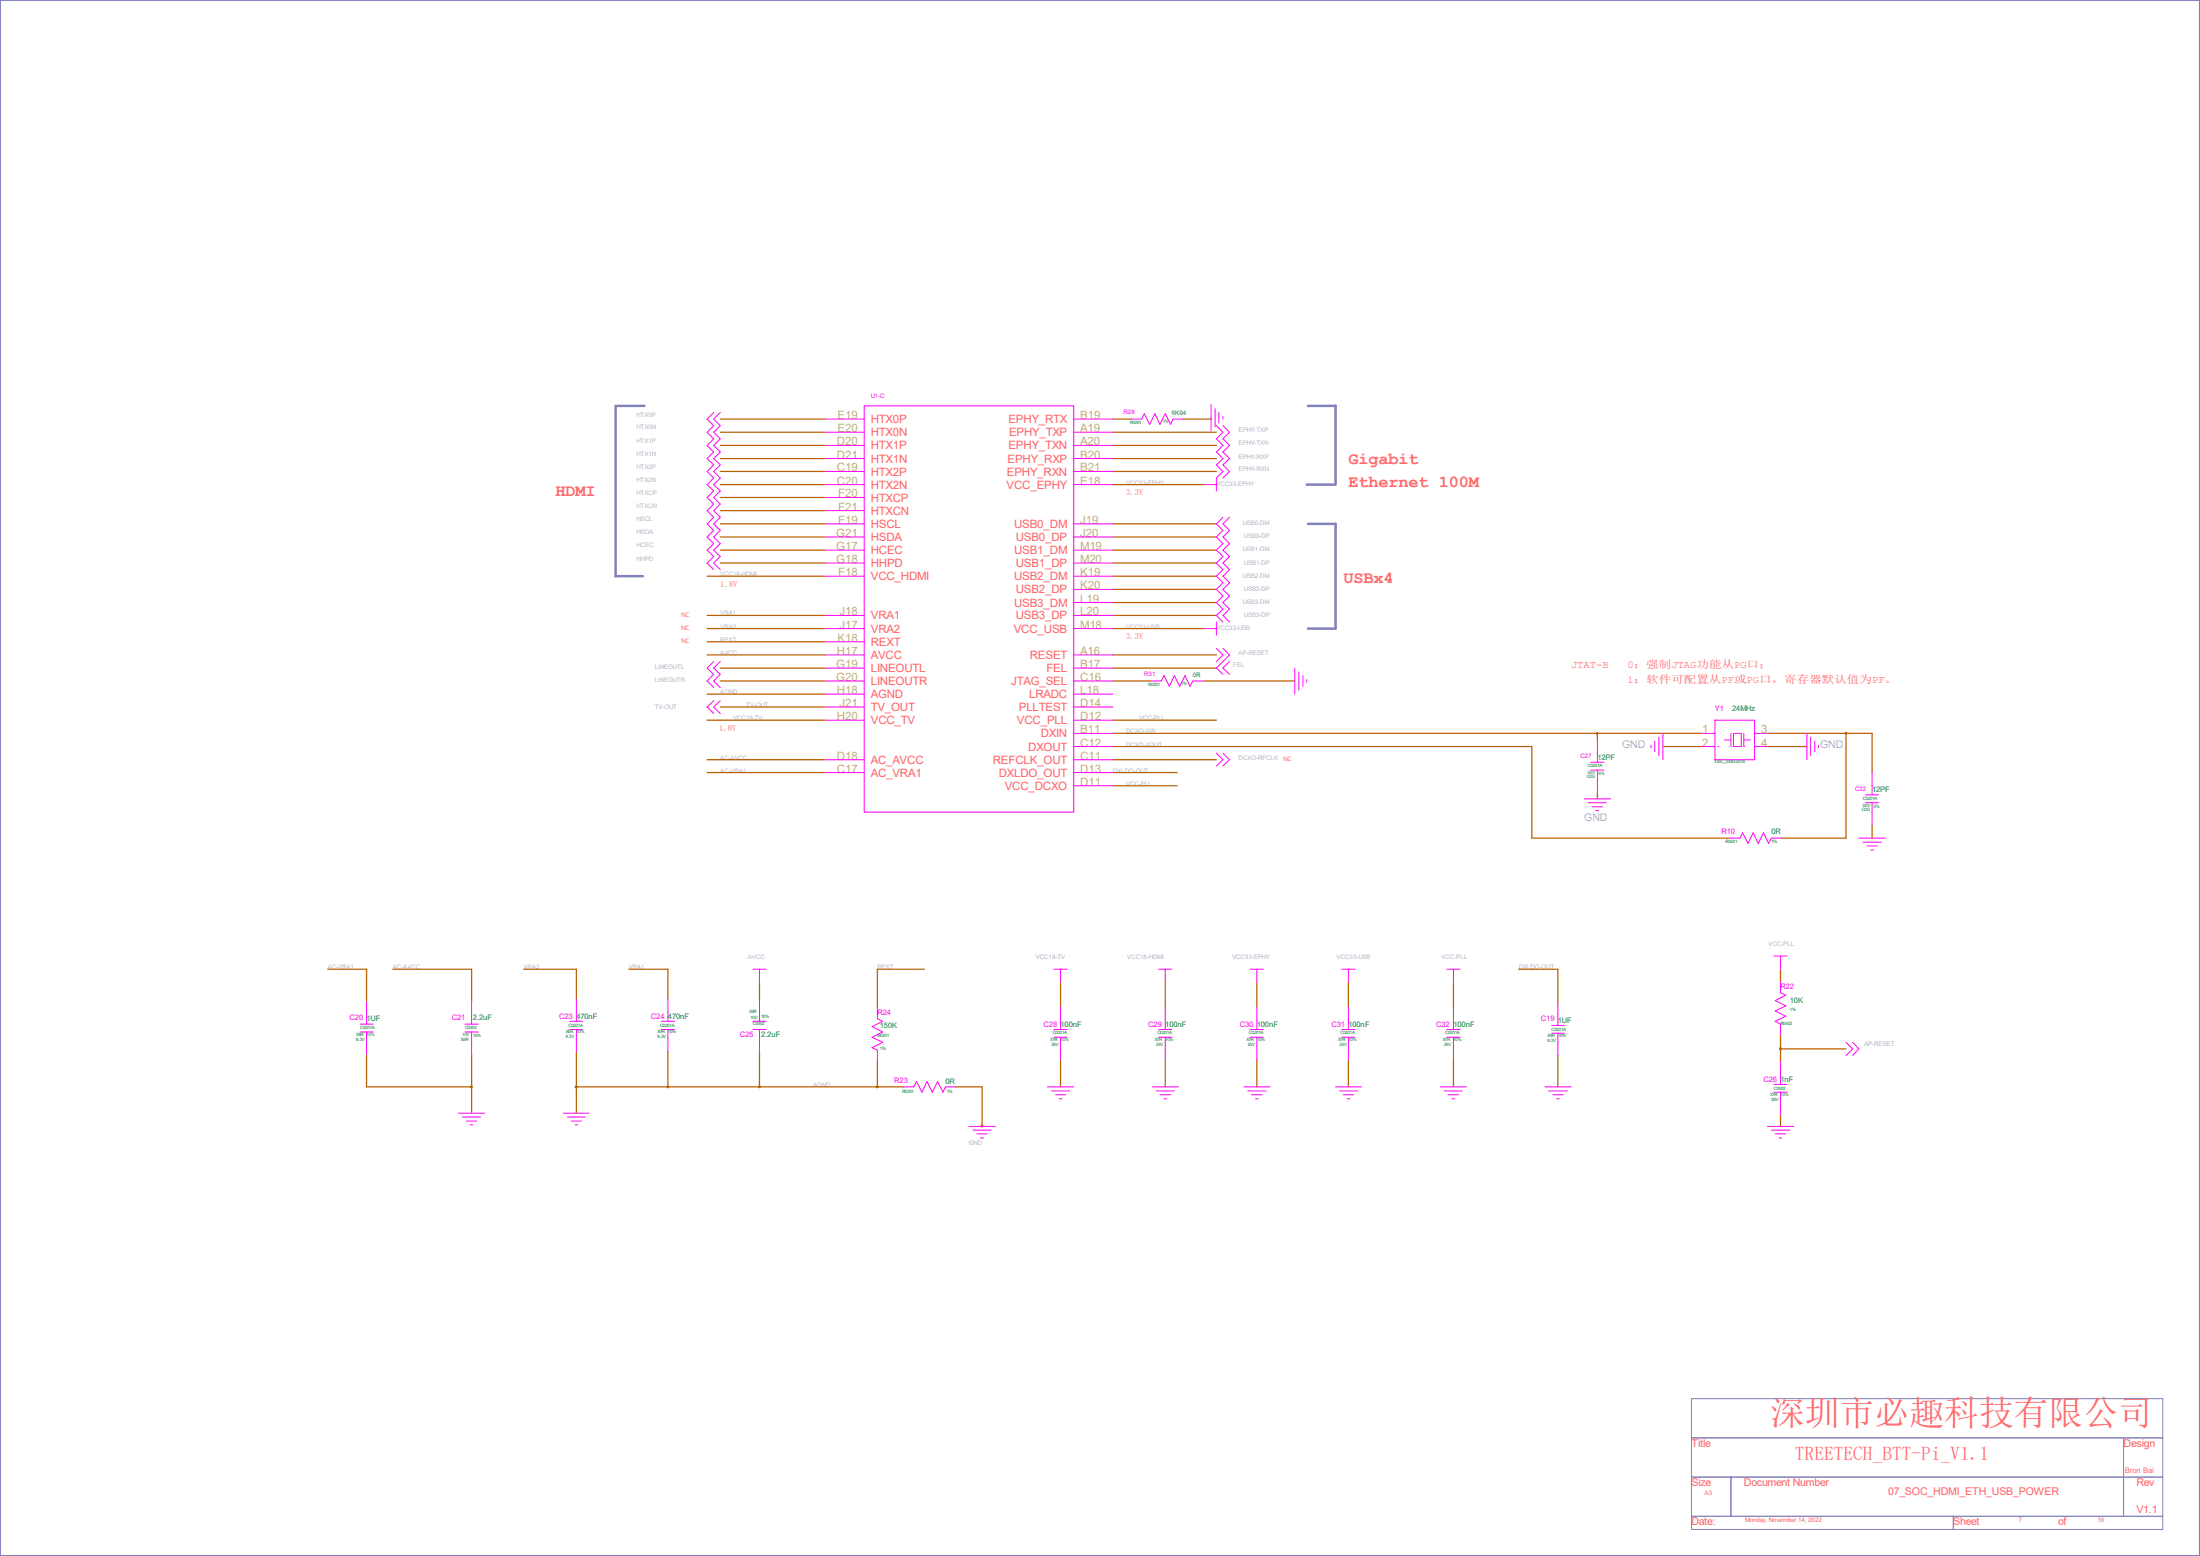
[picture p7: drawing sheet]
<svg xmlns="http://www.w3.org/2000/svg" width="297mm" height="210mm" viewBox="0 0 297 210" stroke-linecap="round" stroke-linejoin="round" font-family="sans-serif">
<g fill="none" stroke="#bb6200" stroke-width=".17">
<path d="M97.2 56.6h14.2M97.2 58.3h14.2M150.2 56.6h2.5M150.2 58.3h14M163.5 56.4v.2h-3.7M95.5 77.8h15.9M97.2 67.1h14.2M97.2 76h14.2M97.2 70.7h14.2M97.2 74.3h14.2M97.2 65.4h14.2M97.2 63.6h14.2"/>
<path d="M97.2 61.9h14.2M97.2 60.1h14.2M97.2 68.9h14.2M97.2 72.5h14.2M150.2 76h14M150.2 70.7h14M150.2 74.3h14M150.2 65.4h12.2M150.2 63.6h14M150.2 61.9h14M150.2 60.1h14M150.2 77.8h14"/>
<path d="M150.2 72.5h14M150.2 79.5h14M95.5 84.8h15.9M95.5 88.4h15.9M95.5 83.1h15.9M95.5 86.6h15.9M95.5 97.2h15.9M95.5 93.7h15.9M97.2 91.9h14.2M97.2 90.2h14.2M97.2 95.4h14.2M150.2 91.9h5.2"/>
<path d="M150.2 99h79.6M150.2 84.8h12.2M150.2 88.4h14M150.2 83.1h14M150.2 97.2h14M150.2 90.2h14M150.2 81.3h14M162.4 91.9h12.4M215.6 99v.9M238.6 99h14.1v5.3M249.2 99v14.1h-8.7M95.5 102.5h15.9"/>
<path d="M95.5 104.3h15.9M150.2 100.8h56.6v12.3h26.7M150.2 102.5h14M150.2 104.3h8.7M150.2 106h8.7M215.6 106.9v.9M224.5 100.8h5.3M238.6 100.8h5.3M252.7 111.3v1.8M44.2 130.8h5.3v4.4M53 130.8h10.7v4.4M70.7 130.8h7.1v4.1"/>
<path d="M84.9 130.8h5.3v4.1M102.5 132.5v2.4M124.8 130.8h-6.4v5.3M143.2 132.5v3.4M157.3 132.5v3.4M169.7 132.5v3.4M182 132.5v3.4M196.2 132.5v3.4M205 130.8h5.3v4.6M240.4 130.8v1.7M240.4 139.6v3.7M49.5 142.3v4.4h14.2"/>
<path d="M63.7 142.3v7.9M77.8 146.7h44.2M77.8 141.9v8.3M90.2 141.9v4.8M102.5 141.9v4.8M118.4 143.2v3.5M129 146.7h3.6v5.3M132.6 152h.1M132.6 152h.3M143.2 143v3.7M157.3 143v3.7M169.7 143v3.7"/>
<path d="M182 143v3.7M196.2 143v3.7M210.3 142.5v4.2M240.4 150.4v1.6M240.4 141.6h8.8"/>
</g>
<circle cx="63.6" cy="146.7" r=".13" fill="#bb6200"/>
<circle cx="63.6" cy="146.7" r=".13" fill="none" stroke="#bb6200" stroke-width=".14"/>
<circle cx="132.5" cy="152" r=".13" fill="#bb6200"/>
<circle cx="132.5" cy="152" r=".13" fill="none" stroke="#bb6200" stroke-width=".14"/>
<circle cx="215.6" cy="99" r=".13" fill="#bb6200"/>
<circle cx="215.6" cy="99" r=".13" fill="none" stroke="#bb6200" stroke-width=".14"/>
<circle cx="240.4" cy="141.5" r=".14" fill="#bb6200"/>
<circle cx="240.4" cy="141.5" r=".14" fill="none" stroke="#bb6200" stroke-width=".14"/>
<path d="M77.7 146.6h.2v.2h-.2z" fill-rule="evenodd" fill="#bb6200"/>
<path d="M77.7 146.6h.2v.2h-.2z" fill="none" stroke="#bb6200" stroke-width=".14"/>
<circle cx="90.2" cy="146.7" r=".13" fill="#bb6200"/>
<circle cx="90.2" cy="146.7" r=".13" fill="none" stroke="#bb6200" stroke-width=".14"/>
<path d="M118.3 146.6h.2v.2h-.2z" fill-rule="evenodd" fill="#bb6200"/>
<path d="M118.3 146.6h.2v.2h-.2z" fill="none" stroke="#bb6200" stroke-width=".14"/>
<circle cx="102.5" cy="146.7" r=".13" fill="#bb6200"/>
<circle cx="102.5" cy="146.7" r=".13" fill="none" stroke="#bb6200" stroke-width=".14"/>
<path d="M249.1 98.9h.2v.2h-.2z" fill-rule="evenodd" fill="#bb6200"/>
<path d="M249.1 98.9h.2v.2h-.2z" fill="none" stroke="#bb6200" stroke-width=".14"/>
<path d="M83.1 54.8v23h3.7M83.3 54.8h3.7M176.6 54.8h3.7v10.6M176.4 65.4h3.7M176.6 70.7h3.7v14.1h-3.7" fill="none" stroke="#8181c0" stroke-width=".34"/>
<path d="M0 0h296.9v209.9h-296.9zM228.3 188.8h63.7v17.6h-63.7zM228.3 194.1h63.7M228.3 199.3h63.7M233.7 199.3v5.3M286.7 194.1v10.5M0 209.9h.1M228.3 204.6h63.7M263.7 204.6v1.8" fill="none" stroke="#8181c0" stroke-width=".14"/>
<g fill="none" stroke="#f0f" stroke-width=".14">
<path d="M96.4 55.7l-.9 .9 .9 .8-.9 .9 .9 .9-.9 .9 .9 .9-.9 .9 .9 .8-.9 .9 .9 .9-.9 .9 .9 .9-.9 .8 .9 .9-.9 .9 .9 .9-.9 .9 .9 .9-.9 .9 .9 .9-.9 .9 .9 .8-.9 .9 .9 .9M97.2 55.7l-.8 .9 .8 .8-.8 .9 .8 .9-.8 .9 .8 .9-.8 .9 .8 .8-.8 .9 .8 .9-.8 .9 .8 .9-.8 .8 .8 .9-.8 .9 .8 .9-.8 .9 .8 .9-.8 .9 .8 .9-.8 .9 .8 .8-.8 .9 .8 .9M111.4 56.6h5.3M111.4 58.3h5.3M116.7 54.8h28.2v54.8h-28.2zM144.9 56.6h5.3M144.9 58.3h5.3M152.7 56.6h1.4l.4-.8 .7 1.5 .7-1.5 .7 1.5 .7-1.5 .7 1.5 .4-.7h1.4M163.5 54.6v3.5M164 55.2v2.4M164.2 57.4l.9 .9-.9 .9 .9 .9-.9 .9 .9 .9-.9 .8 .9 .9-.9 .9v1.8M164.5 55.7v1.4"/>
<path d="M165.1 56.2v.4M165.1 57.4l.9 .9-.9 .9 .9 .9-.9 .9 .9 .9-.9 .8 .9 .9-.9 .9M111.4 60.1h5.3M111.4 61.9h5.3M111.4 63.6h5.3M111.4 65.4h5.3M111.4 67.1h5.3M111.4 68.9h5.3M111.4 70.7h5.3M111.4 72.5h5.3M111.4 74.3h5.3M111.4 76h5.3"/>
<path d="M111.4 77.8h5.3M144.9 60.1h5.3M144.9 61.9h5.3M144.9 63.6h5.3M144.9 65.4h5.3M144.9 70.7h5.3M144.9 72.5h5.3M144.9 74.3h5.3M144.9 76h5.3M144.9 77.8h5.3M144.9 79.5h5.3M162.4 65.4h1.8"/>
<path d="M165.1 69.8l-.9 .9 .9 .9-.9 .9 .9 .9-.9 .9 .9 .8-.9 .9 .9 .9-.9 .9 .9 .9-.9 .8 .9 .9-.9 .9 .9 .9-.9 .9 .9 .8M166 69.8l-.9 .9 .9 .9-.9 .9 .9 .9-.9 .9 .9 .8-.9 .9 .9 .9-.9 .9 .9 .9-.9 .8 .9 .9-.9 .9 .9 .9-.9 .9 .9 .8M96.4 94.6l-.9 .8 .9 .9M96.4 89.3l-.9 .9 .9 .8-.9 .9 .9 .9M97.2 94.6l-.8 .8 .8 .9M97.2 89.3l-.8 .9 .8 .8-.8 .9 .8 .9M111.4 97.2h5.3M111.4 83.1h5.3M111.4 84.8h5.3M111.4 86.6h5.3M111.4 88.4h5.3M111.4 90.2h5.3"/>
<path d="M111.4 91.9h5.3M111.4 93.7h5.3M111.4 95.4h5.3M144.9 99h5.3M144.9 97.2h5.3M144.9 83.1h5.3M144.9 84.8h5.3M144.9 88.4h5.3M144.9 90.2h5.3M144.9 91.9h5.3M144.9 93.7h5.3M144.9 95.4h5.3"/>
<path d="M144.9 81.3h5.3M155.4 91.9h1.4l.3-.7 .8 1.4 .6-1.4 .8 1.4 .7-1.4 .7 1.4 .3-.7h1.4M162.4 84.8h1.8M164.2 83.9v1.8M164.2 87.5l.9 .9-.9 .9M165.1 87.5l.9 .9-1.8 1.8 .9 .8M166 89.3l-.9 .9 .9 .8M174.8 90.2v3.5M175.3 90.7v2.4M175.9 91.2v1.4M176.4 91.7v.4M215.6 99.9v3"/>
<path d="M223.9 99.5v2.5M224.5 99v3.5M229.8 99h1.7M231.5 97.2h.1M231.5 97.2h5.4v5.3h-5.4M231.5 97.2v5.3M232.8 99.9h.9M233.7 99v1.8M234 99h1.1v1.8h-1.1zM235.4 99.9h.9M235.4 99v1.8M236.9 99h1.7"/>
<path d="M243.9 99v3.5M244.4 99.5v2.5M111.4 102.5h5.3M111.4 104.3h5.3M144.9 100.8h5.3M144.9 102.5h5.3M144.9 104.3h5.3M144.9 106h5.3M164.2 101.6l.9 .9-.9 .9M165.1 101.6l.9 .9-.9 .9M213.9 107.8h3.5M214.4 108.3h2.5"/>
<path d="M214.8 102.9h1.7M214.8 103.9h1.7M214.9 108.9h1.4M215.4 109.4h.4M215.6 103.9v3M222.9 100.6v.3M223.4 100v1.5M229.8 100.8h1.7M231.5 102.5h.1M231.9 100.8h.1M233.5 113.1h1.4l.3-.7 .8 1.4 .7-1.4 .7 1.4 .7-1.4 .7 1.4 .3-.7h1.4M235.4 100.8h.1"/>
<path d="M236.9 100.8h1.7M245 100v1.5M245.5 100.6v.3M251 113.1h3.5M251.5 113.7h2.5M251.8 107.3h1.8M251.8 108.3h1.8M252.1 114.2h1.3M252.6 114.7h.3M252.7 104.3v3M252.7 108.3v3M48.6 138.2h1.8"/>
<path d="M48.6 139.3h1.8M49.5 135.2v3M49.5 139.3v3M62.8 138.2h1.8M62.8 139.3h1.8M63.7 135.2v3M63.7 139.3v3M76.9 138.9h1.8M76.9 137.8h1.8M77.8 134.9v2.9M77.8 138.9v3M89.3 138.9h1.8"/>
<path d="M89.3 137.8h1.8M90.2 134.9v2.9M90.2 138.9v3M101.6 138.9h1.8M101.6 137.8h1.8M101.6 130.8h1.8M102.5 130.8v1.7M102.5 134.9v2.9M102.5 138.9v3M118.4 136.1v1.4l.8 .3-1.5 .8 1.5 .7-1.5 .7 1.5 .7-1.5 .7 .7 .3v1.5M142.3 138.9h1.8M142.3 140h1.8"/>
<path d="M142.3 130.8h1.8M143.2 130.8v1.7M143.2 135.9v3M143.2 140v3M156.4 138.9h1.8M156.4 140h1.8M156.4 130.8h1.8M157.3 130.8v1.7M157.3 135.9v3M157.3 140v3M168.8 138.9h1.8M168.8 140h1.8"/>
<path d="M168.8 130.8h1.8M169.7 130.8v1.7M169.7 135.9v3M169.7 140v3M181.1 138.9h1.8M181.1 140h1.8M181.1 130.8h1.8M182 130.8v1.7M182 135.9v3M182 140v3M195.3 138.9h1.8M195.3 140h1.8"/>
<path d="M195.3 130.8h1.8M196.2 130.8v1.7M196.2 135.9v3M196.2 140v3M209.5 138.4h1.7M209.5 139.4h1.7M210.3 135.4v3M210.3 139.4v3.1M239.5 129h1.8M240.4 129v1.8M240.4 132.5v1.5l.7 .3-1.5 .7 1.5 .8-1.5 .6 1.5 .8-1.5 .6 .8 .4v1.4M61.9 150.2h3.5"/>
<path d="M62.4 150.7h2.5M62.9 151.3h1.4M63.5 151.8h.3M76 150.2h3.5M76.6 150.7h2.4M77.1 151.3h1.4M77.6 151.8h.4M122 146.7h1.4l.3-.7 .8 1.4 .6-1.4 .8 1.4 .7-1.4 .7 1.4 .3-.7h1.4M130.8 152h3.6M131.4 152.5h2.4M131.9 153h1.4M132.4 153.6h.4"/>
<path d="M141.4 146.7h3.5M141.9 147.2h2.5M142.5 147.7h1.4M143 148.3h.4M155.6 146.7h3.5M156.1 147.2h2.4M156.6 147.7h1.4M157.1 148.3h.4M167.9 146.7h3.5M168.4 147.2h2.5M169 147.7h1.4M169.5 148.3h.3"/>
<path d="M180.3 146.7h3.5M180.8 147.2h2.5M181.4 147.7h1.4M181.9 148.3h.3M194.4 146.7h3.6M194.9 147.2h2.5M195.5 147.7h1.4M196 148.3h.4M208.6 146.7h3.5M209.1 147.2h2.5M209.6 147.7h1.4M210.1 148.3h.4"/>
<path d="M238.6 152h3.5M239.1 152.5h2.5M239.5 146.3h1.8M239.5 147.4h1.8M239.6 153h1.5M240.2 153.6h.3M240.4 143.3v3M240.4 147.4v3M249.2 140.7l.9 .9-.9 .9M250.1 140.7l.9 .9-.9 .9"/>
</g>
<text font-size="4.7" fill="#ff6060" x="239" y="192.3">深圳市必趣科技有限公司</text>
<text font-size="2.6" fill="#ff6060" x="242.3" y="197.1">TREETECH_BTT-Pi_V1.1</text>
<g font-size="2.3" fill="#ff6060">
<text x="182" y="62.6">Gigabit</text>
<text x="182" y="65.7">Ethernet 100M</text>
<text x="75" y="67">HDMI</text>
<text x="181.4" y="78.7">USBx4</text>
</g>
<g font-size="1.6" fill="#b7b76a">
<text x="113.1" y="56.6">E19</text>
<text x="113.1" y="58.3">E20</text>
<text x="145.8" y="56.6">B19</text>
<text x="145.8" y="58.3">A19</text>
<text x="113" y="60.1">D20</text>
<text x="113" y="61.9">D21</text>
<text x="113" y="63.6">C19</text>
<text x="113" y="65.4">C20</text>
<text x="145.8" y="60.1">A20</text>
<text x="145.8" y="61.9">B20</text>
<text x="145.8" y="63.6">B21</text>
<text x="145.8" y="65.4">E18</text>
<text x="113.2" y="67.1">F20</text>
<text x="113.2" y="68.9">F21</text>
<text x="113.2" y="70.7">F19</text>
<text x="145.8" y="70.7">J19</text>
<text x="112.9" y="72.5">G21</text>
<text x="112.9" y="74.3">G17</text>
<text x="112.9" y="76">G18</text>
<text x="113.2" y="77.8">F18</text>
<text x="145.8" y="72.5">J20</text>
<text x="145.8" y="74.3">M19</text>
<text x="145.8" y="76">M20</text>
<text x="145.8" y="77.8">K19</text>
<text x="113.3" y="83.1">J18</text>
<text x="145.8" y="79.5">K20</text>
<text x="145.8" y="81.3">L19</text>
<text x="145.8" y="83.1">L20</text>
<text x="113" y="88.4">H17</text>
<text x="113.1" y="86.6">K18</text>
<text x="113.3" y="84.8">J17</text>
<text x="145.8" y="84.8">M18</text>
<text x="145.8" y="88.4">A16</text>
<text x="112.9" y="90.2">G19</text>
<text x="112.9" y="91.9">G20</text>
<text x="113" y="93.7">H18</text>
<text x="113.3" y="95.4">J21</text>
<text x="145.8" y="90.2">B17</text>
<text x="145.8" y="91.9">C16</text>
<text x="145.8" y="93.7">L18</text>
<text x="145.8" y="95.4">D14</text>
<text x="113" y="97.2">H20</text>
<text x="145.8" y="97.2">D12</text>
<text x="145.8" y="99">B11</text>
<text x="145.8" y="100.8">C12</text>
<text x="229.8" y="99">1</text>
<text x="229.8" y="100.8">2</text>
<text x="237.7" y="99">3</text>
<text x="237.7" y="100.8">4</text>
<text x="113" y="102.5">D18</text>
<text x="113" y="104.3">C17</text>
<text x="145.8" y="106">D11</text>
<text x="145.8" y="102.5">C11</text>
<text x="145.8" y="104.3">D13</text>
</g>
<g font-size="1.6" fill="#ff6060">
<text x="117.6" y="57.1">HTX0P</text>
<text x="117.6" y="58.9">HTX0N</text>
<text x="136.1" y="57.1">EPHY_RTX</text>
<text x="136.2" y="58.9">EPHY_TXP</text>
<text x="117.6" y="60.7">HTX1P</text>
<text x="117.6" y="62.4">HTX1N</text>
<text x="117.6" y="64.2">HTX2P</text>
<text x="117.6" y="66">HTX2N</text>
<text x="135.9" y="66">VCC_EPHY</text>
<text x="135.9" y="64.2">EPHY_RXN</text>
<text x="136" y="62.4">EPHY_RXP</text>
<text x="136.1" y="60.7">EPHY_TXN</text>
<text x="117.6" y="67.7">HTXCP</text>
<text x="117.6" y="69.5">HTXCN</text>
<text x="117.6" y="71.2">HSCL</text>
<text x="136.9" y="71.2">USB0_DM</text>
<text x="117.6" y="73">HSDA</text>
<text x="117.6" y="74.8">HCEC</text>
<text x="117.6" y="76.5">HHPD</text>
<text x="136.9" y="74.8">USB1_DM</text>
<text x="137.1" y="73">USB0_DP</text>
<text x="137.1" y="76.5">USB1_DP</text>
<text x="117.6" y="78.3">VCC_HDMI</text>
<text x="117.6" y="83.6">VRA1</text>
<text x="136.9" y="78.3">USB2_DM</text>
<text x="136.9" y="81.9">USB3_DM</text>
<text x="137.1" y="80.1">USB2_DP</text>
<text x="137.1" y="83.6">USB3_DP</text>
<text x="117.6" y="85.4">VRA2</text>
<text x="117.6" y="87.2">REXT</text>
<text x="117.6" y="88.9">AVCC</text>
<text x="136.9" y="85.4">VCC_USB</text>
<text x="139" y="88.9">RESET</text>
<text x="117.6" y="90.7">LINEOUTL</text>
<text x="117.6" y="92.5">LINEOUTR</text>
<text x="117.6" y="94.2">AGND</text>
<text x="117.6" y="96">TV_OUT</text>
<text x="136.5" y="92.5">JTAG_SEL</text>
<text x="137.5" y="96">PLLTEST</text>
<text x="138.9" y="94.2">LRADC</text>
<text x="141.3" y="90.7">FEL</text>
<text x="117.6" y="97.7">VCC_TV</text>
<text x="137.3" y="97.7">VCC_PLL</text>
<text x="138.8" y="101.3">DXOUT</text>
<text x="140.5" y="99.5">DXIN</text>
<text x="117.6" y="103.1">AC_AVCC</text>
<text x="117.6" y="104.8">AC_VRA1</text>
<text x="134" y="103.1">REFCLK_OUT</text>
<text x="134.8" y="104.8">DXLDO_OUT</text>
<text x="135.6" y="106.6">VCC_DCXO</text>
</g>
<g font-size="1.4" fill="#ff6060">
<text x="212.1" y="90.2">JTAT-B</text>
<text x="219.7" y="90.2">0：强制JTAG功能从PG口；</text>
<text x="219.7" y="92.2">1：软件可配置从PF或PG口，寄存器默认值为PF。</text>
<text x="228.3" y="195.3">Title</text>
<text x="286.7" y="195.3">Design</text>
<text x="228.3" y="200.6">Size</text>
<text x="235.4" y="200.6">Document Number</text>
<text x="254.9" y="201.8">07_SOC_HDMI_ETH_USB_POWER</text>
<text x="288.4" y="200.6">Rev</text>
<text x="228.3" y="205.9">Date:</text>
<text x="263.7" y="205.9">Sheet</text>
<text x="277.8" y="205.9">of</text>
<text x="288.4" y="204.1">V1.1</text>
</g>
<g font-size="1.4" fill="#aaaad5">
<text x="219" y="100.9">GND</text>
<text x="245.7" y="100.9">GND</text>
<text x="213.9" y="110.8">GND</text>
</g>
<g font-size="1.1" fill="#ff6060">
<text x="152" y="66.8">3.3V</text>
<text x="97.2" y="79.2">1.8V</text>
<text x="152" y="86.3">3.3V</text>
<text x="97.1" y="98.6">1.8V</text>
</g>
<g font-size="1" fill="#f0f">
<text x="231.5" y="96">Y1</text>
<text x="232.4" y="112.6">R10</text>
<text x="47.2" y="137.7">C20</text>
<text x="61" y="137.7">C21</text>
<text x="75.5" y="137.5">C23</text>
<text x="87.9" y="137.5">C24</text>
<text x="118.4" y="136.9">R24</text>
<text x="208" y="137.8">C19</text>
<text x="240.4" y="133.4">R22</text>
<text x="99.9" y="140">C25</text>
<text x="140.9" y="138.6">C28</text>
<text x="155" y="138.6">C29</text>
<text x="167.4" y="138.6">C30</text>
<text x="179.7" y="138.6">C31</text>
<text x="193.9" y="138.6">C32</text>
<text x="120.7" y="146.2">R23</text>
<text x="238.1" y="146">C26</text>
</g>
<g font-size="1" fill="#008040">
<text x="233.8" y="96">24MHz</text>
<text x="215.6" y="102.5">12PF</text>
<text x="252.7" y="106.9">12PF</text>
<text x="239.1" y="112.6">0R</text>
<text x="49.5" y="137.8">1UF</text>
<text x="63.8" y="137.7">2.2uF</text>
<text x="77.8" y="137.5">470nF</text>
<text x="90.2" y="137.5">470nF</text>
<text x="241.6" y="135.4">10K</text>
<text x="102.7" y="140">2.2uF</text>
<text x="118.8" y="138.7">150K</text>
<text x="143.2" y="138.6">100nF</text>
<text x="157.3" y="138.6">100nF</text>
<text x="169.7" y="138.6">100nF</text>
<text x="182" y="138.6">100nF</text>
<text x="196.2" y="138.6">100nF</text>
<text x="210.3" y="138">1UF</text>
<text x="127.6" y="146.3">0R</text>
<text x="240.4" y="146">1nF</text>
</g>
<text font-size="1" fill="#ff6060" x="286.9" y="198.8">Bron Bai</text>
<g font-size=".9" fill="#ff6060">
<text x="91.9" y="83.2">NC</text>
<text x="91.9" y="85">NC</text>
<text x="91.9" y="86.8">NC</text>
<text x="173.2" y="102.7">NC</text>
</g>
<g font-size=".8" fill="#f0f">
<text x="117.6" y="53.8">U1-C</text>
<text x="151.7" y="55.8">R28</text>
<text x="154.5" y="91.2">R31</text>
<text x="213.4" y="102.4">C27</text>
<text x="250.4" y="106.8">C22</text>
</g>
<g font-size=".8" fill="#aaaad5">
<text x="85.9" y="56.2">HTX0P</text>
<text x="85.9" y="58">HTX0N</text>
<text x="85.9" y="59.7">HTX1P</text>
<text x="167.2" y="58.3">EPHY-TXP</text>
<text x="85.9" y="61.5">HTX1N</text>
<text x="85.9" y="63.3">HTX2P</text>
<text x="85.9" y="65.1">HTX2N</text>
<text x="152" y="65.4">VCC33-EPHY</text>
<text x="164.2" y="65.6">VCC33-EPHY</text>
<text x="167.2" y="60.1">EPHY-TXN</text>
<text x="167.2" y="61.9">EPHY-RXP</text>
<text x="167.2" y="63.6">EPHY-RXN</text>
<text x="85.9" y="66.8">HTXCP</text>
<text x="85.9" y="68.6">HTXCN</text>
<text x="85.9" y="70.3">HSCL</text>
<text x="167.8" y="70.9">USB0-DM</text>
<text x="85.9" y="75.6">HHPD</text>
<text x="85.9" y="72.1">HSDA</text>
<text x="85.9" y="73.9">HCEC</text>
<text x="97.2" y="77.8">VCC18-HDMI</text>
<text x="167.8" y="74.4">USB1-DM</text>
<text x="167.8" y="78">USB2-DM</text>
<text x="167.9" y="72.6">USB0-DP</text>
<text x="167.9" y="76.2">USB1-DP</text>
<text x="97.2" y="83.1">VRA1</text>
<text x="167.8" y="81.5">USB3-DM</text>
<text x="167.9" y="79.7">USB2-DP</text>
<text x="167.9" y="83.2">USB3-DP</text>
<text x="97.2" y="84.8">VRA2</text>
<text x="97.2" y="88.4">AVCC</text>
<text x="97.2" y="86.6">REXT</text>
<text x="152" y="84.8">VCC33-USB</text>
<text x="164.2" y="85">VCC33-USB</text>
<text x="166.5" y="90">FEL</text>
<text x="167.2" y="88.4">AP-RESET</text>
<text x="88.4" y="95.6">TV-OUT</text>
<text x="88.4" y="90.3">LINEOUTL</text>
<text x="88.4" y="92.1">LINEOUTR</text>
<text x="97.2" y="93.7">AGND</text>
<text x="100.8" y="95.4">TV-OUT</text>
<text x="99" y="97.2">VCC18-TV</text>
<text x="152" y="99">DCXO-XIN</text>
<text x="152" y="100.8">DCXO-XOUT</text>
<text x="153.8" y="97.2">VCC-PLL</text>
<text x="97.2" y="102.5">AC-AVCC</text>
<text x="97.2" y="104.3">AC-VRA1</text>
<text x="150.2" y="104.3">DXLDO-OUT</text>
<text x="152" y="106">VCC-PLL</text>
<text x="167.2" y="102.5">DCXO-RFCLK</text>
<text x="44.2" y="130.8">AC-VRA1</text>
<text x="53" y="130.8">AC-AVCC</text>
<text x="70.7" y="130.8">VRA2</text>
<text x="84.9" y="130.8">VRA1</text>
<text x="101" y="129.4">AVCC</text>
<text x="118.4" y="130.8">REXT</text>
<text x="139.8" y="129.4">VCC18-TV</text>
<text x="152.2" y="129.4">VCC18-HDMI</text>
<text x="166.3" y="129.4">VCC33-EPHY</text>
<text x="180.5" y="129.4">VCC33-USB</text>
<text x="194.6" y="129.4">VCC-PLL</text>
<text x="205" y="130.8">DXLDO-OUT</text>
<text x="238.8" y="127.6">VCC-PLL</text>
<text x="251.7" y="141.2">AP-RESET</text>
<text x="109.8" y="146.7">AGND</text>
<text x="130.8" y="154.5">GND</text>
</g>
<g font-size=".8" fill="#008040">
<text x="158.2" y="56">6K04</text>
<text x="161" y="91.4">0R</text>
</g>
<g font-size=".8" fill="#ff6060">
<text x="230.1" y="201.8">A3</text>
<text x="235.6" y="205.4">Monday, November 14, 2022</text>
<text x="272.5" y="205.4">7</text>
<text x="283.2" y="205.4">16</text>
</g>
<g font-size=".6" fill="#008040">
<text x="152.5" y="57.3">R0201</text>
<text x="157" y="57.1">1%</text>
<text x="155" y="92.6">R0201</text>
<text x="159.4" y="92.5">1%</text>
<text x="214.2" y="105">C0G</text>
<text x="214.4" y="103.5">C0201A</text>
<text x="214.4" y="104.4">50V</text>
<text x="215.8" y="104.6">5%</text>
<text x="231.5" y="103">OSC_SMD-2016</text>
<text x="251.5" y="108">C0201A</text>
<text x="233" y="113.8">R0201</text>
<text x="239.1" y="113.8">1%</text>
<text x="251.3" y="109.4">C0G</text>
<text x="251.5" y="108.9">50V</text>
<text x="252.9" y="109.1">5%</text>
<text x="101.1" y="136.8">X5R</text>
<text x="101.3" y="137.5">10V</text>
<text x="102.7" y="137.3">10%</text>
<text x="241.6" y="136.4">1%</text>
<text x="48.1" y="140.5">6.3V</text>
<text x="48.1" y="139.8">X5R 10%</text>
<text x="48.6" y="138.9">C0201A</text>
<text x="62.2" y="140.5">X5R</text>
<text x="62.4" y="139.8">10V</text>
<text x="62.8" y="138.9">C0402</text>
<text x="63.8" y="140">10%</text>
<text x="76.4" y="140.1">6.3V</text>
<text x="76.4" y="139.4">X5R 10%</text>
<text x="76.8" y="138.6">C0201A</text>
<text x="88.8" y="140.1">6.3V</text>
<text x="88.8" y="139.4">X5R 10%</text>
<text x="89.1" y="138.6">C0201A</text>
<text x="101.6" y="138.4">C0402</text>
<text x="118.4" y="140">R0201</text>
<text x="118.8" y="141.7">1%</text>
<text x="141.8" y="140.5">X7R 10%</text>
<text x="141.9" y="141.2">25V</text>
<text x="142.1" y="139.6">C0201A</text>
<text x="155.9" y="140.5">X7R 10%</text>
<text x="156.1" y="141.2">25V</text>
<text x="156.3" y="139.6">C0201A</text>
<text x="168.3" y="140.5">X7R 10%</text>
<text x="168.4" y="141.2">25V</text>
<text x="168.6" y="139.6">C0201A</text>
<text x="180.6" y="140.5">X7R 10%</text>
<text x="180.8" y="141.2">25V</text>
<text x="181" y="139.6">C0201A</text>
<text x="194.8" y="140.5">X7R 10%</text>
<text x="194.9" y="141.2">25V</text>
<text x="195.1" y="139.6">C0201A</text>
<text x="208.9" y="140.7">6.3V</text>
<text x="208.9" y="140">X5R 10%</text>
<text x="209.5" y="139.1">C0201A</text>
<text x="240.4" y="138.4">R0402</text>
<text x="121.8" y="147.6">R0201</text>
<text x="127.8" y="147.6">1%</text>
<text x="239" y="148">X7R 10%</text>
<text x="239.1" y="148.6">50V</text>
<text x="239.5" y="147.1">C0402</text>
</g>
</svg>
